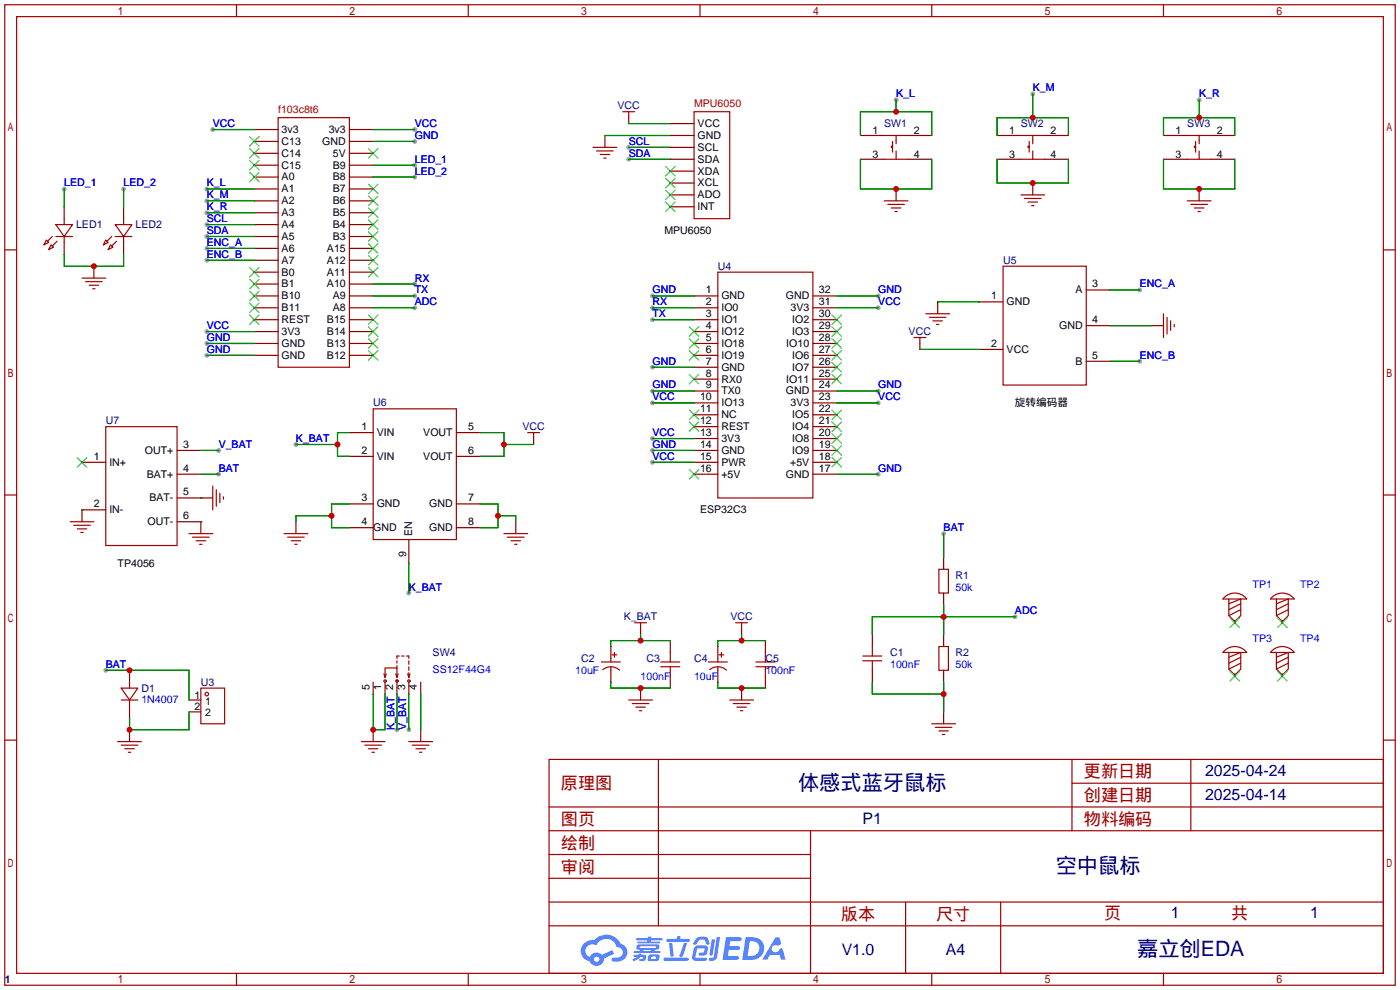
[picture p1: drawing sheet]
<svg xmlns="http://www.w3.org/2000/svg" width="299mm" height="212mm" viewBox="0 0 299 212" stroke-linecap="round" stroke-linejoin="round" font-family="sans-serif">
<g fill="#999">
<circle cx="134.4" cy="31.5" r=".51"/>
<circle cx="134.4" cy="34" r=".51"/>
<circle cx="46.7" cy="96.3" r=".51"/>
<circle cx="46.7" cy="101.3" r=".51"/>
<circle cx="22.6" cy="143.3" r=".51"/>
<circle cx="63.2" cy="95" r=".51"/>
<circle cx="87.4" cy="126.7" r=".51"/>
<circle cx="191.5" cy="21.3" r=".51"/>
<circle cx="220.7" cy="20.1" r=".51"/>
<circle cx="256.3" cy="21.3" r=".51"/>
<circle cx="243.6" cy="62" r=".51"/>
<circle cx="243.6" cy="77.2" r=".51"/>
<circle cx="84.8" cy="156" r=".51"/>
<circle cx="87.4" cy="156" r=".51"/>
<circle cx="88.6" cy="60.7" r=".51"/>
<circle cx="88.6" cy="63.2" r=".51"/>
<circle cx="88.6" cy="27.7" r=".51"/>
<circle cx="88.6" cy="30.2" r=".51"/>
<circle cx="44.2" cy="70.9" r=".51"/>
<circle cx="44.2" cy="73.4" r=".51"/>
<circle cx="44.2" cy="75.9" r=".51"/>
<circle cx="44.2" cy="53.1" r=".51"/>
<circle cx="44.2" cy="55.6" r=".51"/>
<circle cx="45.5" cy="27.7" r=".51"/>
<circle cx="201.7" cy="114" r=".51"/>
<circle cx="216.9" cy="131.8" r=".51"/>
<circle cx="26.4" cy="40.4" r=".51"/>
<circle cx="13.7" cy="40.4" r=".51"/>
<circle cx="139.4" cy="63.2" r=".51"/>
<circle cx="139.4" cy="83.6" r=".51"/>
<circle cx="139.4" cy="86.1" r=".51"/>
<circle cx="187.7" cy="63.2" r=".51"/>
<circle cx="88.6" cy="65.8" r=".51"/>
<circle cx="88.6" cy="37.8" r=".51"/>
<circle cx="88.6" cy="35.3" r=".51"/>
<circle cx="44.2" cy="50.5" r=".51"/>
<circle cx="44.2" cy="48" r=".51"/>
<circle cx="44.2" cy="45.5" r=".51"/>
<circle cx="44.2" cy="42.9" r=".51"/>
<circle cx="44.2" cy="40.4" r=".51"/>
<circle cx="139.4" cy="93.7" r=".51"/>
<circle cx="139.4" cy="96.3" r=".51"/>
<circle cx="139.4" cy="98.8" r=".51"/>
<circle cx="187.7" cy="101.3" r=".51"/>
<circle cx="139.4" cy="65.8" r=".51"/>
<circle cx="139.4" cy="68.3" r=".51"/>
<circle cx="187.7" cy="65.8" r=".51"/>
<circle cx="187.7" cy="86.1" r=".51"/>
<circle cx="187.7" cy="83.6" r=".51"/>
<circle cx="139.4" cy="78.5" r=".51"/>
</g>
<g fill="none" stroke="#a10000" stroke-width=".25">
<path d="M1 1h297.2v209.6h-297.2zM3.6 3.6h292.1v204.4h-292.1zM50.5 1v2.6M100.1 1v2.6M149.6 1v2.6M199.1 1v2.6M248.7 1v2.6M1 53.4h2.6M295.7 53.4h2.5M1 105.8h2.6M295.7 105.8h2.5M1 158.2h2.6"/>
<path d="M295.7 158.2h2.5M117.3 162.3h178.4v45.7h-178.4zM117.3 177.5h178.4M117.3 172.5h178.4M140.7 162.3v35.6M173.2 177.5v30.5M229.1 162.3v15.2M229.1 167.4h66.6M254.5 162.3v15.2M117.3 182.6h55.9M117.3 197.9h178.4M117.3 192.8h178.4"/>
<path d="M117.3 187.7h55.9M193.5 192.8v15.2M213.9 192.8v15.2M50.5 208v2.6M100.1 208v2.6M149.6 208v2.6M199.1 208v2.6M248.7 208v2.6"/>
</g>
<g fill="#5487ff">
<path d="M155.2 200.3h2.6a.48 .48 0 0 1 .7 .4 .48 .48 0 0 1-.6 .4h-1.8l-.2 1.1h1.9a.43 .43 0 0 1 .4 .4 .43 .43 0 0 1-.5 .4h-1.9l-.2 1.3h1.7a.45 .45 0 0 1 .5 .2 .45 .45 0 0 1-.1 .6h-3.3z"/>
<path d="M165.7 200.3h.9l.4 1.5-.8 .3a.84 .84 0 0 0-1.2 .3 .84 .84 0 0 0 .4 1.1 .84 .84 0 0 0 1.1-.4l.1-.2 .6-.3 .7 2.5h-1l-.2-1h-2.1l-.6 1h-1.1z"/>
<path d="M152.1 200.8h.7l-.5 3.1a.36 .36 0 0 1-.3 .3 .36 .36 0 0 1-.4-.3z"/>
<path d="M153.2 200.2h.7l-.6 4.3a1.13 1.13 0 0 1-1.8 .6l.2-.4h.7l.2-.2z"/>
<path d="M148.9 200.6l.6-.4h1a.77 .77 0 0 1 .9 .5l.3 1-.2 .2h-.5l-.3-.9-.2-.2-1 .1-.7 1-.6-.1-.1-.2z"/>
<path d="M148.4 202.4l.6-.3h1.7a.81 .81 0 0 1 .7 .5 .81 .81 0 0 1-.2 .8 .81 .81 0 0 1-.9 .8h-.7a.32 .32 0 0 1-.3-.3 .32 .32 0 0 1 .4-.3h.7l.2-.9-1.6 .1-.4 1.8 2.2 .1a.32 .32 0 0 1 .3 .4 .32 .32 0 0 1-.4 .2h-2.2l-.5-.3-.1-.5z"/>
<path d="M141.9 204.7h5a.33 .33 0 0 1 .3 .3 .33 .33 0 0 1-.3 .3h-4.9l-.2-.1z"/>
<path d="M146.1 201.5h.8l-.7 2a.98 .98 0 0 1-.7 1.1l-.3-.3z"/>
<path d="M143 201.6h.7l.3 2.5a.34 .34 0 0 1-.3 .4 .34 .34 0 0 1-.4-.3z"/>
<path d="M142.5 200.7h2.1l.3-.6h.6l-.1 .6h1.7a.32 .32 0 0 1 .4 .3 .32 .32 0 0 1-.4 .3h-4.5l-.2-.2z"/>
<path d="M135.5 204.1h.9l.1-.3h.6v.3h.8a.82 .82 0 0 1-.5 1.3h-.8v-.4l.7-.1 .1-.3a.68 .68 0 0 0-1 .4l-1.1 .4-.1-.4 .9-.5h-.7z"/>
<path d="M136 200.5h2.4l.1-.3h.7v.3h2.2l.2 .3-.2 .2h-2.3v.2h1.8l.2 .3-.2 .1h-4.5l-.1-.4h2l.1-.2h-2.3l-.1-.2z"/>
<path d="M159.4 200.3l-.8 4.9h1.7a2.5 2.5 0 0 0 3-2.5 2.5 2.5 0 0 0-3.1-2.4zM160.3 201.1a1.61 1.61 0 0 1 2 1.5 1.61 1.61 0 0 1-1.8 1.7h-.7z"/>
<path d="M136.2 202a.55 .55 0 0 0-.2 .8 .55 .55 0 0 0 .7 .2l.1 .3h-1.3v.3l5.4 .1 .3-.2-.2-.2h-1.2l.2-.3a.7 .7 0 0 0 .8-.3 .7 .7 0 0 0 0-.8l-4.2-.1zM136.8 202.3l3.3-.1 .1 .1-.2 .3h-3.2zM137.5 203h1.7l-.2 .3h-1.4z"/>
<path d="M138.6 204.2a1.05 1.05 0 0 0 0 1.2 2.91 2.91 0 0 0 2.2-.2 .98 .98 0 0 0 0-1.2h-1.6zM139.2 204.5l.9-.1 .1 .4-.2 .2-.8-.1z"/>
<path d="M124.9 201.6a2.23 2.23 0 0 0-.7 2.3 2.23 2.23 0 0 0 1.8 1.6 1.58 1.58 0 0 0 1.8 .9 1.58 1.58 0 0 0 1.3-1.5l2.2-1.1-.5-.7-2.1 1a1.65 1.65 0 0 0-2.7 .4 1.45 1.45 0 0 1-.8-1.9 1.45 1.45 0 0 1 2-.7l.3 .1a2.3 2.3 0 0 1 2.3-1.3 2.3 2.3 0 0 1 2 1.7 1.12 1.12 0 0 1 1.3 1 1.12 1.12 0 0 1-1.1 1.2h-.7a.45 .45 0 0 0-.6 .4 .45 .45 0 0 0 .5 .5 2.21 2.21 0 0 0 2.2-.5 2.21 2.21 0 0 0 .5-2.3 2.13 2.13 0 0 0-1.3-1.1 3.3 3.3 0 0 0-5.6-.7l-1.1 .1zM127 205a.57 .57 0 0 1 1.1 0 .57 .57 0 0 1-1.1 0z"/>
</g>
<g fill="none" stroke="#a10000" stroke-width=".25">
<path d="M59.4 25.1h15.3v53.4h-15.3zM126.7 31.5h5.1M127.5 32.3h3.6M128.3 33h2M129 33.8h.5M133.1 23.9h2.5M134.4 23.9v1.2M148.3 23.9h7.7v22.8h-7.7zM189 29h5.1M189 34h5.1M190.8 31.2h-.3v.3h.3M190.8 30.2v2.3"/>
<path d="M191.5 29v1.7M191.5 32.3v1.7M218.2 29h5.1M218.2 34h5.1M220 31.2h-.3v.3h.3M220 30.2v2.3M220.7 29v1.7M220.7 32.3v1.7M253.7 29h5.1M253.7 34h5.1M255.5 31.2h-.2v.3h.2M255.5 30.2v2.3"/>
<path d="M256.3 29v1.7M256.3 32.3v1.7M9.9 51.3l.5 .5-1 .5zM10.9 52.3l.5 .5-1 .5zM11.2 50.5l-1 1.1M11.9 48h3.6l-1.8 2.5zM11.9 50.5h3.6M12.2 51.6l-1 1M13.7 46.7v1.3M13.7 50.5v1.3M17.5 59.4h5.1M22.6 51.3l.5 .5-1 .5z"/>
<path d="M23.6 52.3l.5 .5-1 .5zM23.9 50.5l-1 1.1M24.6 48h3.6l-1.8 2.5zM24.6 50.5h3.6M24.9 51.6l-1 1M26.4 46.7v1.3M26.4 50.5v1.3M153.4 58.2h20.3v48.2h-20.3zM189 42.9h5.1M189.7 43.7h3.6M190.5 44.4h2M191.3 45.2h.5"/>
<path d="M214.4 56.9h17.8v25.4h-17.8zM218.2 41.7h5.1M218.9 42.4h3.6M219.7 43.2h2M220.5 43.9h.5M253.7 42.9h5.1M254.5 43.7h3.6M255.3 44.4h2M256 45.2h.5M18.3 60.2h3.5M19 61h2.1M19.8 61.7h.5"/>
<path d="M195.3 72.1h2.6M196.6 72.1v1.3M197.9 67.1h5M198.6 67.8h3.6M199.4 68.6h2M200.2 69.3h.5M248.7 67.1v5M249.4 67.8v3.6M250.2 68.6v2M251 69.3v.5M22.6 91.2h15.2v25.4h-15.2zM79.8 87.4h17.7v27.9h-17.7z"/>
<path d="M112.8 92.5h2.5M114 92.5v1.2M15 111.5h5.1M15.7 112.3h3.6M16.5 113h2M17.3 113.8h.5M40.4 114h5.1M41.1 114.8h3.6M41.9 115.6h2M42.7 116.3h.5M45.5 103.9v5.1M46.2 104.6v3.6"/>
<path d="M47 105.4v2M47.8 106.2v.5M60.7 114h5.1M61.5 114.8h3.5M62.2 115.6h2.1M63 116.3h.5M107.7 114h5.1M108.5 114.8h3.5M109.2 115.6h2.1M110 116.3h.5M130.8 140h1M131.3 139.4v1.1"/>
<path d="M135.6 133.1h2.6M136.9 133.1v1.3M143.3 139.4v2.1M153.7 140h1M154.2 139.4v1.1M157.2 133.1h2.6M158.5 133.1v1.3M163.6 139.4v2.1M186.4 138.2v2M200.7 121.7h2v5h-2zM200.7 138.2h2v5.1h-2zM261.8 127.5a3.2 3.2 0 0 1 4.6 .5h-5z"/>
<path d="M261.8 139a3.2 3.2 0 0 1 4.6 .4h-5zM262.6 128v3.6l1.3 1.2 1.3-1.2v-3.6l-2.6 1M262.6 139.4v3.6l1.3 1.3 1.3-1.3v-3.6l-2.6 1.1M265.2 129l-2.6 1.3M265.2 130.3l-2.6 1.3M272 127.5a3.2 3.2 0 0 1 4.6 .5h-5.1zM272 139a3.2 3.2 0 0 1 4.6 .4h-5.1zM272.8 128v3.6l1.3 1.2 1.2-1.2v-3.6l-2.5 1M272.8 139.4v3.6l1.3 1.3 1.2-1.3v-3.6l-2.5 1.1M275.3 129l-2.5 1.3M275.3 130.3l-2.5 1.3M25.1 158.5h5.1"/>
<path d="M25.9 147.1h3.6l-1.8 2.5zM25.9 159.3h3.6M25.9 149.6h3.6M27.7 145.8v1.3M27.7 149.6v1.3M42.9 147.1h5.1v7.6h-5.1zM77.2 158.5h5.1M78 159.3h3.5M82 144l.3 .8M82.3 144.8v-2.1h2.5v2.1M82.5 144l-.2 .8M84.6 144l.2 .8"/>
<path d="M84.8 141.2v.5M84.8 142.2v.5M85.1 144l-.3 .8M85.3 140.2h-.5v.5M85.9 140.2h.5M86.9 140.2h.5v.5M87.1 144l.3 .8M87.4 158.5h5.1M87.4 141.2v.8M87.4 142.5v.8M87.4 143.8v1M87.6 144l-.2 .8"/>
<path d="M88.1 159.3h3.6M128.5 141.5h4.1M128.8 143.1a2.74 2.74 0 0 1 3.6 .1M130.6 140.7v.8M130.6 142.5v.8M134.4 149.6h5M135.1 150.4h3.6M135.9 151.1h2M136.7 151.9h.5M141.2 142.5h4.1M141.2 141.5h4.1M143.3 142.5v2"/>
<path d="M151.4 141.5h4M151.7 143.1a2.74 2.74 0 0 1 3.6 .1M153.4 140.7v.8M153.4 142.5v.8M156 149.6h5M156.7 150.4h3.6M157.5 151.1h2M158.2 151.9h.5M161.5 142.5h4.1M161.5 141.5h4.1M163.6 142.5v2M184.4 140.2h4.1"/>
<path d="M184.4 141.2h4.1M186.4 141.2v2.1M199.1 154.7h5.1M199.9 155.4h3.6M200.7 156.2h2M201.4 157h.5M265.2 140.5l-2.6 1.2M265.2 141.7l-2.6 1.3M275.3 140.5l-2.5 1.2M275.3 141.7l-2.5 1.3M26.7 160h2M27.4 160.8h.5"/>
<path d="M78.7 160h2.1M79.5 160.8h.5M88.9 160h2M89.7 160.8h.5"/>
<circle cx="44.2" cy="148.3" r=".38"/>
<circle cx="82.3" cy="145.5" r=".25"/>
<circle cx="84.8" cy="145.5" r=".25"/>
<circle cx="87.4" cy="145.5" r=".25"/>
</g>
<g fill="none" stroke="#870000" stroke-width=".25">
<path d="M54.4 27.7h5M54.4 32.8h5M54.4 35.3h5M54.4 37.8h5M54.4 30.2h5M74.7 27.7h5.1M74.7 32.8h5.1M74.7 35.3h5.1M74.7 37.8h5.1M74.7 30.2h5.1M129.3 29v2.5M134.4 25.1v1.3"/>
<path d="M143.3 29h5M143.3 34h5M143.3 26.4h5M143.3 31.5h5M143.3 36.6h5M143.3 39.1h5M183.9 29h5.1M183.9 34h5.1M194.1 29h5M194.1 34h5M213.1 29h5.1M213.1 34h5.1"/>
<path d="M220.7 39.1v2.6M223.3 29h5M223.3 34h5M248.7 29h5M248.7 34h5M258.8 29h5.1M258.8 34h5.1M13.7 44.2v2.5M13.7 51.8v2.6M20.1 56.9v2.5M26.4 44.2v2.5M26.4 51.8v2.6"/>
<path d="M54.4 40.4h5M54.4 42.9h5M54.4 45.5h5M54.4 48h5M54.4 50.5h5M54.4 53.1h5M54.4 55.6h5M54.4 58.2h5M74.7 40.4h5.1M74.7 42.9h5.1M74.7 45.5h5.1M74.7 48h5.1"/>
<path d="M74.7 50.5h5.1M74.7 53.1h5.1M74.7 55.6h5.1M74.7 58.2h5.1M143.3 41.7h5M143.3 44.2h5M191.5 40.4v2.5M256.3 40.4v2.5M54.4 60.7h5M54.4 63.2h5M54.4 65.8h5M54.4 68.3h5"/>
<path d="M54.4 70.9h5M54.4 73.4h5M54.4 75.9h5M74.7 60.7h5.1M74.7 63.2h5.1M74.7 65.8h5.1M74.7 68.3h5.1M74.7 70.9h5.1M74.7 73.4h5.1M74.7 75.9h5.1M148.3 63.2h5.1M148.3 65.8h5.1"/>
<path d="M148.3 68.3h5.1M148.3 70.9h5.1M148.3 73.4h5.1M148.3 75.9h5.1M148.3 78.5h5.1M173.7 63.2h5.1M173.7 65.8h5.1M173.7 68.3h5.1M173.7 70.9h5.1M173.7 73.4h5.1M173.7 75.9h5.1M173.7 78.5h5.1"/>
<path d="M196.6 73.4v1.3M200.4 64.5v2.6M209.3 64.5h5.1M209.3 74.7h5.1M232.2 62h5M232.2 69.6h5M232.2 77.2h5M246.1 69.6h2.6M17.5 98.8h5.1M37.8 96.3h5.1M74.7 92.5h5.1M74.7 97.5h5.1"/>
<path d="M97.5 92.5h5.1M97.5 97.5h5.1M114 93.7v1.3M148.3 98.8h5.1M148.3 96.3h5.1M148.3 93.7h5.1M148.3 91.2h5.1M148.3 88.6h5.1M148.3 86.1h5.1M148.3 83.6h5.1M148.3 81h5.1M173.7 98.8h5.1"/>
<path d="M173.7 96.3h5.1M173.7 93.7h5.1M173.7 91.2h5.1M173.7 88.6h5.1M173.7 86.1h5.1M173.7 83.6h5.1M173.7 81h5.1M22.6 109h-5.1v2.5M37.8 101.3h5.1M37.8 106.4h7.7M37.8 111.5h5.1v2.5M63.2 111.5v2.5"/>
<path d="M74.7 107.7h5.1M74.7 112.8h5.1M87.4 115.3v5.1M97.5 107.7h5.1M97.5 112.8h5.1M110.2 111.5v2.5M148.3 101.3h5.1M173.7 101.3h5.1M201.7 119.1v2.6M130.6 138.2v2.5M136.9 134.4v1.2M143.3 136.9v2.5"/>
<path d="M153.4 138.2v2.5M158.5 134.4v1.2M163.6 136.9v2.5M186.4 135.6v2.6M201.7 126.7v2.6M201.7 135.6v2.6M263.9 132.6v.5M274.1 132.6v.5M27.7 143.3v2.5M27.7 150.9v2.5M27.7 156v2.5M40.4 149.6h2.5"/>
<path d="M40.4 152.1h2.5M79.8 145.8v2.5M79.8 156v2.5M82.3 145.8v2.5M84.8 145.3v3M87.4 145.8v2.5M89.9 145.8v2.5M89.9 156v2.5M130.6 143.3v2.5M136.9 147.1v2.5M143.3 144.5v2.6M153.4 143.3v2.5"/>
<path d="M158.5 147.1v2.5M163.6 144.5v2.6M186.4 143.3v2.5M201.7 143.3v2.5M201.7 152.1v2.6M263.9 144v.5M274.1 144v.5"/>
</g>
<g fill="none" stroke="#3c3" stroke-width=".25">
<path d="M53.3 31.8l2.1 2M53.3 34.3l2.1 2M53.3 36.8l2.1 2.1M53.3 29.2l2.1 2M55.4 31.8l-2.1 2M55.4 34.3l-2.1 2M55.4 36.8l-2.1 2.1M55.4 29.2l-2.1 2M78.7 31.8l2.1 2M78.7 39.4l2.1 2M80.8 31.8l-2.1 2M80.8 39.4l-2.1 2"/>
<path d="M142.2 35.6l2.1 2M142.2 38.1l2.1 2M144.3 35.6l-2.1 2M144.3 38.1l-2.1 2M53.3 57.2l2.1 2M53.3 59.7l2.1 2M55.4 57.2l-2.1 2M55.4 59.7l-2.1 2M78.7 41.9l2.1 2M78.7 44.4l2.1 2.1M78.7 49.5l2.1 2.1M78.7 52.1l2.1 2"/>
<path d="M78.7 54.6l2.1 2M78.7 57.2l2.1 2M78.7 47l2.1 2M80.8 41.9l-2.1 2M80.8 44.4l-2.1 2.1M80.8 49.5l-2.1 2.1M80.8 52.1l-2.1 2M80.8 54.6l-2.1 2M80.8 57.2l-2.1 2M80.8 47l-2.1 2M142.2 40.6l2.1 2.1M142.2 43.2l2.1 2"/>
<path d="M144.3 40.6l-2.1 2.1M144.3 43.2l-2.1 2M53.3 62.2l2.1 2.1M53.3 64.8l2.1 2M53.3 67.3l2.1 2M55.4 62.2l-2.1 2.1M55.4 64.8l-2.1 2M55.4 67.3l-2.1 2M78.7 67.3l2.1 2M78.7 69.8l2.1 2.1M78.7 72.4l2.1 2M78.7 74.9l2.1 2.1"/>
<path d="M80.8 67.3l-2.1 2M80.8 69.8l-2.1 2.1M80.8 72.4l-2.1 2M80.8 74.9l-2.1 2.1M147.3 74.9l2.1 2.1M147.3 72.4l2.1 2M147.3 69.8l2.1 2.1M149.4 74.9l-2.1 2.1M149.4 72.4l-2.1 2M149.4 69.8l-2.1 2.1M177.8 77.5l2 2M177.8 74.9l2 2.1"/>
<path d="M177.8 72.4l2 2M177.8 69.8l2 2.1M177.8 67.3l2 2M179.8 77.5l-2 2M179.8 74.9l-2 2.1M179.8 72.4l-2 2M179.8 69.8l-2 2.1M179.8 67.3l-2 2M16.5 97.8l2 2M18.5 97.8l-2 2M147.3 90.2l2.1 2M147.3 87.6l2.1 2.1"/>
<path d="M147.3 80l2.1 2M149.4 90.2l-2.1 2M149.4 87.6l-2.1 2.1M149.4 80l-2.1 2M177.8 97.8l2 2M177.8 95.2l2 2.1M177.8 92.7l2 2M177.8 90.2l2 2M177.8 87.6l2 2.1M177.8 80l2 2M179.8 97.8l-2 2M179.8 95.2l-2 2.1"/>
<path d="M179.8 92.7l-2 2M179.8 90.2l-2 2M179.8 87.6l-2 2.1M179.8 80l-2 2M147.3 100.3l2.1 2.1M149.4 100.3l-2.1 2.1M262.9 132.1l2 2M264.9 132.1l-2 2M273 132.1l2.1 2M275.1 132.1l-2.1 2M262.9 143.5l2 2M264.9 143.5l-2 2"/>
<path d="M273 143.5l2.1 2M275.1 143.5l-2.1 2"/>
</g>
<g fill="none" stroke="#008700" stroke-width=".25">
<path d="M45.5 27.7h8.9M79.8 27.7h8.8M79.8 30.2h8.8M79.8 37.8h8.8M79.8 35.3h8.8M129.3 29h14M134.4 26.4h8.9M134.4 31.5h8.9M134.4 34h8.9M183.9 29v-5.1h15.2v5.1M183.9 34v6.4h15.2v-6.4M191.5 21.3v2.6"/>
<path d="M213.1 29v-3.9h15.2v3.9M213.1 34v5.1h15.2v-5.1M220.7 20.1v5M248.7 29v-3.9h15.2v3.9M248.7 34v6.4h15.2v-6.4M256.3 21.3v3.8M13.7 54.4v2.5h12.7v-2.5M13.7 40.4v3.8M26.4 40.4v3.8M44.2 40.4h10.2M44.2 53.1h10.2M44.2 55.6h10.2"/>
<path d="M44.2 50.5h10.2M44.2 48h10.2M44.2 45.5h10.2M44.2 42.9h10.2M44.2 70.9h10.2M44.2 73.4h10.2M44.2 75.9h10.2M79.8 60.7h8.8M79.8 63.2h8.8M79.8 65.8h8.8M139.4 63.2h8.9M139.4 65.8h8.9"/>
<path d="M139.4 68.3h8.9M139.4 78.5h8.9M178.8 63.2h8.9M178.8 65.8h8.9M196.6 74.7h12.7M200.4 64.5h8.9M237.2 62h6.4M237.2 77.2h6.4M237.2 69.6h8.9M42.9 96.3h3.8M63.2 95h8.9M74.7 92.5h-2.6v5h2.6"/>
<path d="M102.6 92.5h5.1v5h-5.1M107.7 95h6.3M139.4 96.3h8.9M139.4 83.6h8.9M139.4 86.1h8.9M139.4 93.7h8.9M139.4 98.8h8.9M178.8 83.6h8.9M178.8 86.1h8.9M17.5 109h.1M42.9 111.5h.1M42.9 106.4h.1"/>
<path d="M42.9 101.3h3.8M70.9 110.2h-7.7v1.3M74.7 107.7h-3.8v5.1h3.8M102.6 107.7h3.8v5.1h-3.8M106.4 110.2h3.8v1.3M178.8 101.3h8.9M201.7 114v5.1M87.4 120.4v6.3M136.9 135.6v1.3M143.3 136.9h-12.7v1.3M158.5 135.6v1.3M163.6 136.9h-10.2v1.3"/>
<path d="M201.7 129.3v6.3M216.9 131.8h-30.5v3.8M22.6 143.3h17.8v6.3M40.4 152.1v3.9h-12.7v-2.6M79.8 148.3v7.7h2.5v-7.7M84.8 148.3v7.7M87.4 148.3v7.7M89.9 148.3v7.7M130.6 145.8v1.3h12.7M153.4 145.8v1.3h10.2M186.4 145.8v2.5h15.3M201.7 145.8v6.3"/>
</g>
<g fill="#c00">
<circle cx="27.7" cy="143.3" r=".63"/>
<circle cx="27.7" cy="156" r=".63"/>
<circle cx="106.4" cy="110.2" r=".63"/>
<circle cx="70.9" cy="110.2" r=".63"/>
<circle cx="72.1" cy="95" r=".63"/>
<circle cx="107.7" cy="95" r=".63"/>
<circle cx="191.5" cy="23.9" r=".63"/>
<circle cx="220.7" cy="25.1" r=".63"/>
<circle cx="256.3" cy="25.1" r=".63"/>
<circle cx="191.5" cy="40.4" r=".63"/>
<circle cx="220.7" cy="39.1" r=".63"/>
<circle cx="256.3" cy="40.4" r=".63"/>
<circle cx="79.8" cy="156" r=".63"/>
<circle cx="201.7" cy="131.8" r=".63"/>
<circle cx="201.7" cy="148.3" r=".63"/>
<circle cx="20.1" cy="56.9" r=".63"/>
<circle cx="158.5" cy="136.9" r=".63"/>
<circle cx="158.5" cy="147.1" r=".63"/>
<circle cx="136.9" cy="136.9" r=".63"/>
<circle cx="136.9" cy="147.1" r=".63"/>
</g>
<g font-size="4.5" fill="#000080">
<text x="170.6" y="168.8">体感式蓝牙鼠标</text>
<text x="225.6" y="186.6">空中鼠标</text>
<text x="243" y="204.4">嘉立创EDA</text>
</g>
<g font-size="3.7" fill="#a00000">
<text x="231.6" y="166.2">更新日期</text>
<text x="119.9" y="168.7">原理图</text>
<text x="231.6" y="171.2">创建日期</text>
<text x="119.9" y="176.3">图页</text>
<text x="231.6" y="176.3">物料编码</text>
<text x="119.9" y="181.4">绘制</text>
<text x="119.9" y="186.5">审阅</text>
<text x="179.7" y="196.6">版本</text>
<text x="200" y="196.6">尺寸</text>
<text x="236" y="196.4">页</text>
<text x="263.1" y="196.4">共</text>
</g>
<g font-size="3.4" fill="#000080">
<text x="257.6" y="165.9">2025-04-24</text>
<text x="257.6" y="171">2025-04-14</text>
<text x="184.4" y="176.1">P1</text>
<text x="250.3" y="196.2">1</text>
<text x="280" y="196.2">1</text>
<text x="179.9" y="204">V1.0</text>
<text x="202.1" y="204">A4</text>
</g>
<g font-size="2.3" fill="#000080">
<text x="132" y="23.3">VCC</text>
<text x="189" y="27.1">SW1</text>
<text x="218.2" y="27.1">SW2</text>
<text x="253.7" y="27.1">SW3</text>
<text x="16.3" y="48.7">LED1</text>
<text x="29" y="48.7">LED2</text>
<text x="153.4" y="57.6">U4</text>
<text x="214.4" y="56.4">U5</text>
<text x="194.2" y="71.6">VCC</text>
<text x="79.8" y="86.8">U6</text>
<text x="22.6" y="90.6">U7</text>
<text x="111.7" y="91.9">VCC</text>
<text x="204.2" y="123.7">R1</text>
<text x="133.3" y="132.6">K_BAT</text>
<text x="156.1" y="132.6">VCC</text>
<text x="92.5" y="140.2">SW4</text>
<text x="124.2" y="141.4">C2</text>
<text x="138.2" y="141.4">C3</text>
<text x="148.3" y="141.4">C4</text>
<text x="163.6" y="141.4">C5</text>
<text x="190.2" y="140.2">C1</text>
<text x="204.2" y="140.2">R2</text>
<text x="30.2" y="147.8">D1</text>
<text x="42.9" y="146.5">U3</text>
<text x="1" y="210">1</text>
</g>
<g font-size="2.3" fill="#a00000">
<text x="148.3" y="22.9">MPU6050</text>
<text x="59.4" y="24.1">f103c8t6</text>
</g>
<g font-size="2.3" fill="#00f">
<text x="191.5" y="20.8">K_L</text>
<text x="220.7" y="19.5">K_M</text>
<text x="256.3" y="20.8">K_R</text>
<text x="45.5" y="27.1">VCC</text>
<text x="88.6" y="27.1">VCC</text>
<text x="88.6" y="29.7">GND</text>
<text x="88.6" y="34.8">LED_1</text>
<text x="134.4" y="31">SCL</text>
<text x="134.4" y="33.5">SDA</text>
<text x="13.7" y="39.8">LED_1</text>
<text x="26.4" y="39.8">LED_2</text>
<text x="44.2" y="39.8">K_L</text>
<text x="88.6" y="37.3">LED_2</text>
<text x="44.2" y="47.5">SCL</text>
<text x="44.2" y="44.9">K_R</text>
<text x="44.2" y="42.4">K_M</text>
<text x="44.2" y="52.5">ENC_A</text>
<text x="44.2" y="50">SDA</text>
<text x="44.2" y="55.1">ENC_B</text>
<text x="88.6" y="60.2">RX</text>
<text x="88.6" y="62.7">TX</text>
<text x="88.6" y="65.2">ADC</text>
<text x="139.4" y="62.7">GND</text>
<text x="139.4" y="65.2">RX</text>
<text x="187.7" y="62.7">GND</text>
<text x="187.7" y="65.2">VCC</text>
<text x="243.6" y="61.4">ENC_A</text>
<text x="44.2" y="70.3">VCC</text>
<text x="139.4" y="67.8">TX</text>
<text x="44.2" y="72.9">GND</text>
<text x="44.2" y="75.4">GND</text>
<text x="139.4" y="77.9">GND</text>
<text x="243.6" y="76.7">ENC_B</text>
<text x="139.4" y="83">GND</text>
<text x="187.7" y="83">GND</text>
<text x="139.4" y="85.6">VCC</text>
<text x="187.7" y="85.6">VCC</text>
<text x="46.7" y="95.7">V_BAT</text>
<text x="63.2" y="94.5">K_BAT</text>
<text x="139.4" y="93.2">VCC</text>
<text x="139.4" y="95.7">GND</text>
<text x="46.7" y="100.8">BAT</text>
<text x="139.4" y="98.3">VCC</text>
<text x="187.7" y="100.8">GND</text>
<text x="201.7" y="113.5">BAT</text>
<text x="267.7" y="125.7">TP1</text>
<text x="277.9" y="125.7">TP2</text>
<text x="87.4" y="126.2">K_BAT</text>
<text x="204.2" y="126.2">50k</text>
<text x="216.9" y="131.3">ADC</text>
<text x="267.7" y="137.1">TP3</text>
<text x="277.9" y="137.1">TP4</text>
<text x="22.6" y="142.7">BAT</text>
<text x="92.5" y="143.7">SS12F44G4</text>
<text x="122.9" y="144">10uF</text>
<text x="163.6" y="144">100nF</text>
<text x="190.2" y="142.7">100nF</text>
<text x="204.2" y="142.7">50k</text>
<text x="136.9" y="145.3">100nF</text>
<text x="148.3" y="145.3">10uF</text>
<text x="30.2" y="150.3">1N4007</text>
<text x="84.3" y="156" transform="rotate(-90 84.3 156)">K_BAT 2</text>
<text x="86.8" y="156" transform="rotate(-90 86.8 156)">V_BAT 3</text>
</g>
<g font-size="2.3">
<text x="60.2" y="28.4">3v3</text>
<text x="70.3" y="28.4">3v3</text>
<text x="149.1" y="27.1">VCC</text>
<text x="149.1" y="29.7">GND</text>
<text x="186.4" y="28.6">1</text>
<text x="195.3" y="28.6">2</text>
<text x="215.7" y="28.6">1</text>
<text x="224.5" y="28.6">2</text>
<text x="251.2" y="28.6">1</text>
<text x="260.1" y="28.6">2</text>
<text x="60.2" y="33.5">C14</text>
<text x="60.2" y="31">C13</text>
<text x="68.9" y="31">GND</text>
<text x="71.1" y="33.5">5V</text>
<text x="149.1" y="32.2">SCL</text>
<text x="149.1" y="34.8">SDA</text>
<text x="186.4" y="33.7">3</text>
<text x="195.3" y="33.7">4</text>
<text x="215.7" y="33.7">3</text>
<text x="224.5" y="33.7">4</text>
<text x="251.2" y="33.7">3</text>
<text x="260.1" y="33.7">4</text>
<text x="60.2" y="36">C15</text>
<text x="60.2" y="38.6">A0</text>
<text x="60.2" y="41.1">A1</text>
<text x="71.1" y="36">B9</text>
<text x="71.1" y="38.6">B8</text>
<text x="71.1" y="41.1">B7</text>
<text x="149.1" y="37.3">XDA</text>
<text x="149.1" y="39.8">XCL</text>
<text x="60.2" y="43.7">A2</text>
<text x="60.2" y="46.2">A3</text>
<text x="71.1" y="43.7">B6</text>
<text x="71.1" y="46.2">B5</text>
<text x="149.1" y="42.4">ADO</text>
<text x="149.1" y="44.9">INT</text>
<text x="60.2" y="48.7">A4</text>
<text x="60.2" y="51.3">A5</text>
<text x="60.2" y="53.8">A6</text>
<text x="69.9" y="53.8">A15</text>
<text x="71.1" y="51.3">B3</text>
<text x="71.1" y="48.7">B4</text>
<text x="142" y="50">MPU6050</text>
<text x="60.2" y="56.4">A7</text>
<text x="60.2" y="58.9">B0</text>
<text x="69.9" y="56.4">A12</text>
<text x="69.9" y="58.9">A11</text>
<text x="60.2" y="61.4">B1</text>
<text x="60.2" y="64">B10</text>
<text x="69.9" y="61.4">A10</text>
<text x="71.1" y="64">A9</text>
<text x="150.9" y="65.2">2</text>
<text x="150.9" y="62.7">1</text>
<text x="154.2" y="64">GND</text>
<text x="167.9" y="64">GND</text>
<text x="175" y="65.2">31</text>
<text x="175" y="62.7">32</text>
<text x="211.8" y="64">1</text>
<text x="215.1" y="65.2">GND</text>
<text x="229.9" y="62.7">A</text>
<text x="233.4" y="61.4">3</text>
<text x="60.2" y="66.5">B11</text>
<text x="60.2" y="69.1">REST</text>
<text x="60.2" y="71.6">3V3</text>
<text x="69.9" y="69.1">B15</text>
<text x="69.9" y="71.6">B14</text>
<text x="71.1" y="66.5">A8</text>
<text x="150.9" y="70.3">4</text>
<text x="150.9" y="67.8">3</text>
<text x="154.2" y="71.6">IO12</text>
<text x="154.2" y="69.1">IO1</text>
<text x="154.2" y="66.5">IO0</text>
<text x="168.9" y="66.5">3V3</text>
<text x="169.3" y="71.6">IO3</text>
<text x="169.3" y="69.1">IO2</text>
<text x="175" y="70.3">29</text>
<text x="175" y="67.8">30</text>
<text x="226.4" y="70.3">GND</text>
<text x="233.4" y="69.1">4</text>
<text x="60.2" y="74.1">GND</text>
<text x="60.2" y="76.7">GND</text>
<text x="69.9" y="74.1">B13</text>
<text x="69.9" y="76.7">B12</text>
<text x="150.9" y="77.9">7</text>
<text x="150.9" y="75.4">6</text>
<text x="150.9" y="72.9">5</text>
<text x="154.2" y="76.7">IO19</text>
<text x="154.2" y="74.1">IO18</text>
<text x="168.1" y="74.1">IO10</text>
<text x="169.3" y="76.7">IO6</text>
<text x="175" y="77.9">26</text>
<text x="175" y="75.4">27</text>
<text x="175" y="72.9">28</text>
<text x="211.8" y="74.1">2</text>
<text x="215.1" y="75.4">VCC</text>
<text x="229.9" y="77.9">B</text>
<text x="233.4" y="76.7">5</text>
<text x="150.9" y="83">9</text>
<text x="150.9" y="80.5">8</text>
<text x="154.2" y="81.8">RX0</text>
<text x="154.2" y="79.2">GND</text>
<text x="168.1" y="81.8">IO11</text>
<text x="169.3" y="79.2">IO7</text>
<text x="175" y="83">24</text>
<text x="175" y="80.5">25</text>
<text x="149.6" y="88.1">11</text>
<text x="149.6" y="85.6">10</text>
<text x="154.2" y="89.4">NC</text>
<text x="154.2" y="86.8">IO13</text>
<text x="154.2" y="84.3">TX0</text>
<text x="167.9" y="84.3">GND</text>
<text x="168.9" y="86.8">3V3</text>
<text x="169.3" y="89.4">IO5</text>
<text x="175" y="88.1">22</text>
<text x="175" y="85.6">23</text>
<text x="216.9" y="86.8">旋转编码器</text>
<text x="39.1" y="95.7">3</text>
<text x="77.2" y="91.9">1</text>
<text x="80.5" y="93.2">VIN</text>
<text x="90.5" y="93.2">VOUT</text>
<text x="100.1" y="91.9">5</text>
<text x="149.6" y="95.7">14</text>
<text x="149.6" y="93.2">13</text>
<text x="149.6" y="90.6">12</text>
<text x="154.2" y="94.5">3V3</text>
<text x="154.2" y="91.9">REST</text>
<text x="169.3" y="94.5">IO8</text>
<text x="169.3" y="91.9">IO4</text>
<text x="175" y="95.7">19</text>
<text x="175" y="93.2">20</text>
<text x="175" y="90.6">21</text>
<text x="20.1" y="98.3">1</text>
<text x="23.4" y="99.5">IN+</text>
<text x="31" y="97">OUT+</text>
<text x="39.1" y="100.8">4</text>
<text x="77.2" y="97">2</text>
<text x="80.5" y="98.3">VIN</text>
<text x="90.5" y="98.3">VOUT</text>
<text x="100.1" y="97">6</text>
<text x="149.6" y="100.8">16</text>
<text x="149.6" y="98.3">15</text>
<text x="154.2" y="99.5">PWR</text>
<text x="154.2" y="97">GND</text>
<text x="168.9" y="99.5">+5V</text>
<text x="169.3" y="97">IO9</text>
<text x="175" y="100.8">17</text>
<text x="175" y="98.3">18</text>
<text x="31.3" y="102.1">BAT+</text>
<text x="31.9" y="107.2">BAT-</text>
<text x="39.1" y="105.9">5</text>
<text x="77.2" y="107.2">3</text>
<text x="100.1" y="107.2">7</text>
<text x="154.2" y="102.1">+5V</text>
<text x="167.9" y="102.1">GND</text>
<text x="20.1" y="108.4">2</text>
<text x="23.4" y="109.7">IN-</text>
<text x="31.5" y="112.2">OUT-</text>
<text x="39.1" y="111">6</text>
<text x="77.2" y="112.2">4</text>
<text x="79.8" y="113.5">GND</text>
<text x="80.5" y="108.4">GND</text>
<text x="91.7" y="108.4">GND</text>
<text x="91.7" y="113.5">GND</text>
<text x="100.1" y="112.2">8</text>
<text x="149.6" y="109.7">ESP32C3</text>
<text x="86.8" y="119.1" transform="rotate(-90 86.8 119.1)">9</text>
<text x="88.1" y="114.6" transform="rotate(-90 88.1 114.6)">EN</text>
<text x="25.1" y="121.1">TP4056</text>
<text x="41.5" y="149.3">1</text>
<text x="79" y="147.5" transform="rotate(-90 79 147.5)">5</text>
<text x="81.5" y="147.5" transform="rotate(-90 81.5 147.5)">1</text>
<text x="89.1" y="147.5" transform="rotate(-90 89.1 147.5)">4</text>
<text x="41.5" y="151.8">2</text>
<text x="43.9" y="150.6">1</text>
<text x="43.9" y="153.1">2</text>
</g>
</svg>
